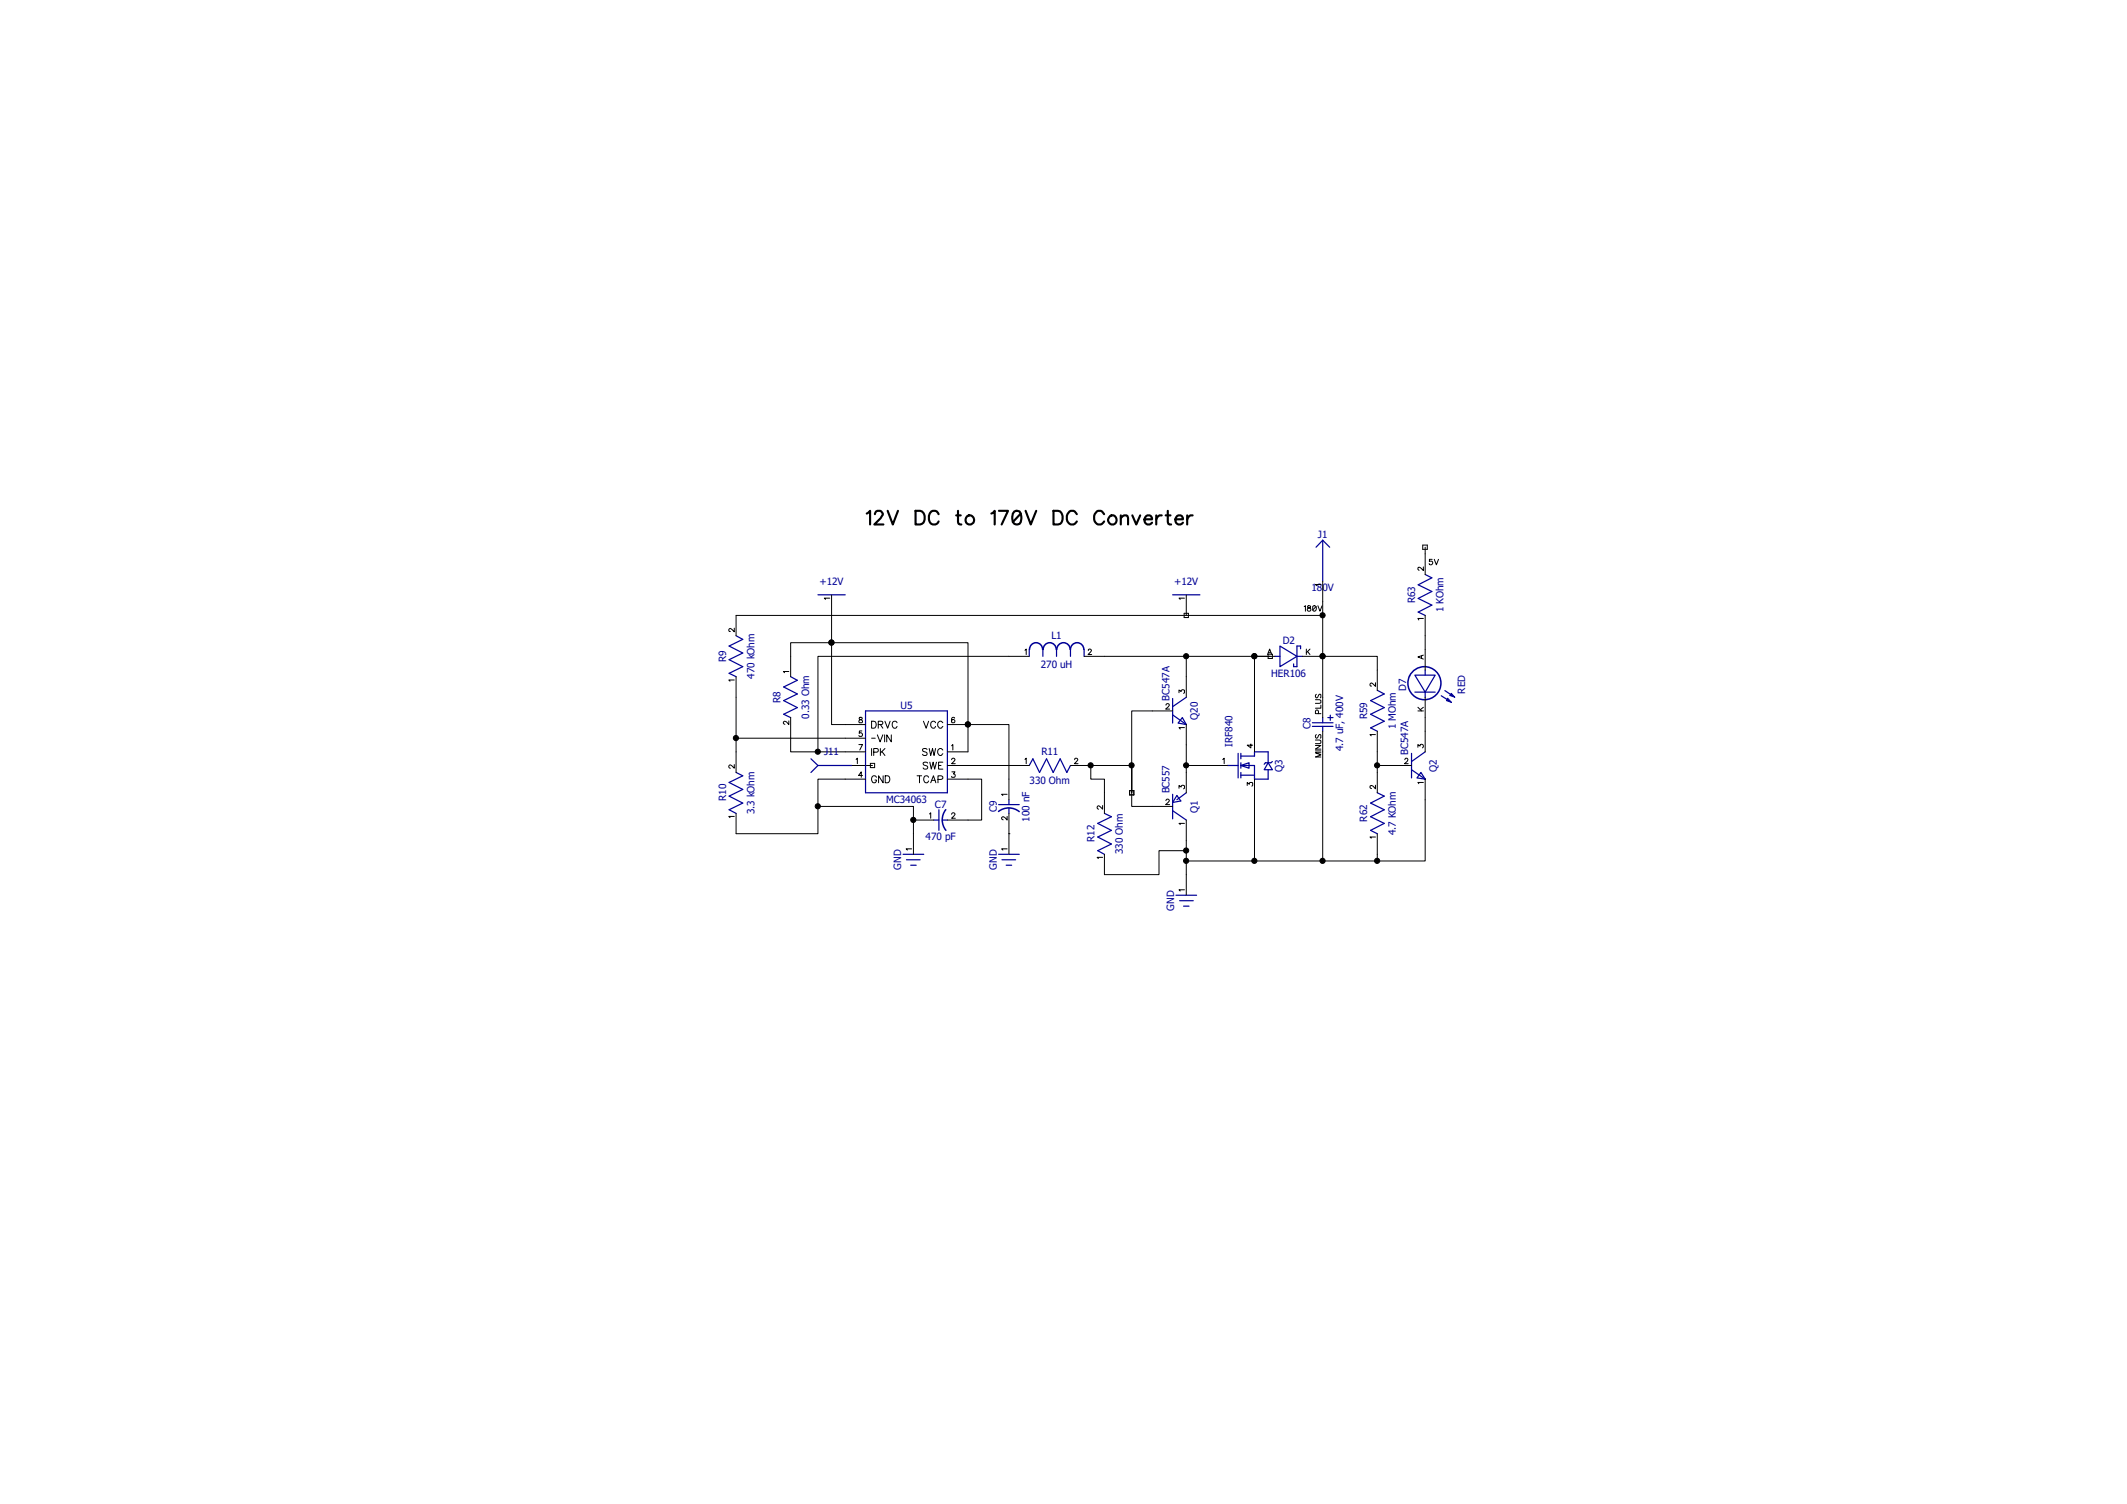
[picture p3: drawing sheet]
<svg xmlns="http://www.w3.org/2000/svg" width="297mm" height="210mm" viewBox="0 0 297 210" stroke-linecap="round" stroke-linejoin="round" font-family="sans-serif">
<path d="M0 0h297v210h-297z" fill-rule="evenodd" fill="#fff" stroke="#fff" stroke-width=".25"/>
<g fill="none" stroke="#000" stroke-width=".3">
<path d="M121 71.7l.5-.4v1.9M122.2 71.8l.1-.4 .2-.1 .6 .1a.39 .39 0 0 1 0 .7l-.1 .2-.9 .9h1.3M124 71.3l.7 1.9 .7-1.9M127.8 71.3h.7a1.02 1.02 0 0 1 .6 1 1.02 1.02 0 0 1-.6 .9h-.7zM131.1 71.8a.69 .69 0 0 0-.8-.5 .69 .69 0 0 0-.6 .8 .83 .83 0 0 0 .2 .9 .83 .83 0 0 0 .9 .2l.3-.4M133.5 72h.7M133.8 71.3v1.6l.1 .3h.3M138.4 71.7l.5-.4v1.9M139.5 71.3h1.3l-.9 1.9M141.6 71.4a.61 .61 0 0 1 .9 .3 1.64 1.64 0 0 1-.1 1.5 .67 .67 0 0 1-1-.3 1.6 1.6 0 0 1 .2-1.5zM142.5 71.7l-1.1 1.2M143.2 71.3l.7 1.9 .8-1.9"/>
<path d="M147.1 71.3h.6a1.06 1.06 0 0 1 .5 1.7l-.5 .2h-.6zM150.4 71.8a.68 .68 0 0 0-.7-.5 .68 .68 0 0 0-.6 .5 .88 .88 0 0 0 0 1.1 .88 .88 0 0 0 1 .3l.3-.4M154.2 71.8a.68 .68 0 0 0-.7-.5 .68 .68 0 0 0-.6 .5 .88 .88 0 0 0 0 1.1 .88 .88 0 0 0 1 .3l.3-.4M156.5 72.3l.5-.3 .4 .1 .1 1.1M156.5 72v1.2M158.1 72l.6 1.2 .5-1.2M159.8 72.5h1.1a.51 .51 0 0 0-.7-.5 .63 .63 0 0 0-.4 .9 .63 .63 0 0 0 1.1 .1M161.5 72v1.2M162.2 72a.64 .64 0 0 0-.7 .5M162.8 72h.6M163.1 71.3v1.6l.1 .3h.3M164.1 72.5h1.1a.51 .51 0 0 0-.7-.5 .63 .63 0 0 0-.3 .9 .63 .63 0 0 0 1 .1"/>
<path d="M165.8 72v1.2M166.5 72a.64 .64 0 0 0-.7 .5"/>
<circle cx="135.4" cy="72.6" r=".64"/>
<circle cx="155.3" cy="72.6" r=".63"/>
</g>
<g fill="none" stroke="#000" stroke-width=".14">
<path d="M198.7 76.1h.6v.6h-.6zM198.8 79.2v.5l-.4-.4-.3-.1-.1 .3 .2 .1M199 76.4v3.8M200 78.1h-.4v.3a.27 .27 0 0 1 .4 0 .27 .27 0 0 1-.1 .4 .27 .27 0 0 1-.3-.1M200.3 78.1l.3 .8 .3-.8M102.5 95h-.7l.1 .1M102.5 87.7v.5l-.5-.4a.21 .21 0 0 0-.2 .2 .21 .21 0 0 0 .2 .2M102.8 88.8v-2.9h81.9v14.3M102.8 94.5v8.6h18.1M110.2 93.8h-.8l.2 .1M110.4 94.5v-4.8h5.7v11.5h4.8M115.9 83.5h-.8l.2 .2"/>
<path d="M116.1 83.1v6.6h19.1v11.5M143.1 90.8l.2-.2v.8M143.7 91.7h-29.5v13.3M151.4 91.7h26.7M152 90.8a.22 .22 0 0 1 .2-.2 .22 .22 0 0 1 .2 .3l-.5 .5h.5M162.8 98.5a.22 .22 0 0 1 .3-.3 .22 .22 0 0 1 .1 .4l-.4 .4h.5M163.7 99.3h-5.7v11.4v-3.8M164.6 96.7v-.3l.3 .2a.26 .26 0 0 1 .4-.2 .26 .26 0 0 1 0 .4M165.4 85.6h.5v.6h-.5zM165.4 83.5h-.8l.2 .2M165.7 83.1v2.8M165.7 91.7v5.7"/>
<path d="M175.2 91.7h.1M175.2 91.7v13.3M177 91.4l.3-.8 .3 .8M177.1 91.4h.6v.5h-.6zM177.1 91.1h.4M181.9 91.7h2.8M182.1 84.7l.2-.1v.7M182.4 90.6v.8M182.6 91l.3 .4M182.6 84.6v.2l.3 .1 .1 .2-.1 .2h-.3l-.1-.2 .2-.2h.2l.1-.2-.1-.1zM182.9 90.6l-.5 .5M183.3 84.7l.1-.1a.35 .35 0 0 1 .4 .4 .35 .35 0 0 1-.4 .3z"/>
<path d="M183.7 97.7h.5l.2 .1v.3l-.7 .1M183.8 84.7l-.5 .5M183.8 96.9l-.1 .2 .1 .4 .2-.2 .2-.4 .2 .1v.5M184 84.6l.3 .7 .3-.7M184.1 99.7v-.5h-.3l-.1 .5h.7M184.4 98.5v.4h-.7M184.4 81.6h-.7l.2 .2M184.7 81.2v4.7M184.7 91.7h.1M184.7 91.7h7.6v4.7M192.1 95.3v.5l-.5-.4a.21 .21 0 0 0-.3 .2 .21 .21 0 0 0 .2 .2M198 99.3h.8"/>
<path d="M198 98.8l.5 .5M198.5 91.6v.3M198.8 91.5l-.8 .2 .8 .3M198.8 86.4h-.8l.1 .2M198.8 98.8l-.5 .3M199 85.9v7.7M199 97.4v7.6M102.5 114h-.7l.1 .2M102.5 106.8v.5l-.5-.5a.23 .23 0 0 0-.2 .2 .23 .23 0 0 0 .2 .3M102.8 103.1v4.8M110.2 100.7v.5l-.4-.4-.2-.1-.2 .1v.2l.2 .1M110.4 100.2v4.8h10.5"/>
<path d="M114.2 112.6v3.8h-11.4v-2.8M119 106.9h2.8M119.5 106l.2-.1v.7M119.9 104h.5l-.3 .7M120 100.2v.2l.4 .3v.2h-.4l-.1-.1 .2-.3 .3-.1-.1-.2zM120.4 102.1h-.4v.3a.27 .27 0 0 1 .4 0 .27 .27 0 0 1-.1 .4 .27 .27 0 0 1-.4-.1M120.4 108.3h-.5l.4-.5v.7M120.9 108.8h-6.7v3.8h13.4v6.7M121.5 106.6h.6v.6h-.6zM121.7 103.1h.5M121.7 104.5v1M121.7 100.7a.51 .51 0 0 1 .7 .5 .51 .51 0 0 1-.7 .5z"/>
<path d="M122 105h.6v-.1v-.3l-.6-.1v1M122.4 108.5h-.1a.44 .44 0 0 0-.6 0 .44 .44 0 0 0 .1 .6l.2 .2h.3l.1-.4h-.2M122.5 102.6l.4 1 .4-1M122.6 101.2l.6-.1v-.3l-.6-.1v1M122.9 104.5v1M122.9 101.2l.4 .5M123.1 104.9l.5 .6M123.3 108.3v1l-.6-1v1M123.5 102.6v1M123.6 100.7l.4 1 .3-1M123.6 104.5l-.7 .7M123.6 108.3h.4a.54 .54 0 0 1 .3 .5 .54 .54 0 0 1-.3 .5h-.4z"/>
<path d="M124.5 102.6v1l-.7-1v1M125.3 100.9a.39 .39 0 0 0-.6-.1 .39 .39 0 0 0-.1 .5 .35 .35 0 0 0 .3 .4 .35 .35 0 0 0 .4-.3M127.3 118.5h-.8l.2 .2M127.6 114.5h.1M127.6 114.5h2.8M128.1 108.3h.6M128.4 108.3v1M128.9 100.7l.4 1 .4-1M129.5 104.6l-.3-.1-.4 .1 .1 .3 .5 .2 .1 .2a.36 .36 0 0 1-.7 0M129.5 106.6l-.2-.2-.4 .2 .1 .2 .5 .2v.2a.36 .36 0 0 1-.6 0M129.7 108.5a.39 .39 0 0 0-.6-.1 .39 .39 0 0 0-.1 .5 .35 .35 0 0 0 .3 .4 .35 .35 0 0 0 .4-.2M129.8 104.5l.2 1 .2-1 .2 1 .2-1"/>
<path d="M129.8 113.7l.2-.2v.8M129.8 106.4l.2 1 .3-1 .2 1 .3-1M130 109.3l.3-1 .4 1M130.1 109h.5M130.6 100.9a.39 .39 0 0 0-.5-.1 .39 .39 0 0 0-.1 .5 .35 .35 0 0 0 .2 .4 .35 .35 0 0 0 .4-.3M131 108.8h.5l.2-.3-.3-.2h-.4v1M131.1 106.9h.3M131.7 106.4h-.6v1h.6M131.7 104.7a.45 .45 0 0 0-.8 .1 .45 .45 0 0 0 .2 .7h.3l.3-.3M131.7 100.9a.45 .45 0 0 0-.8 .1 .45 .45 0 0 0 .2 .6l.3 .1 .3-.3M132.3 108.8h4.8v5.7h-4.8M132.3 106.9h11.4"/>
<path d="M132.3 101.2h2.9M132.9 104.1l.2-.1v.7M132.9 113.7a.22 .22 0 0 1 .2-.2 .22 .22 0 0 1 .2 .3l-.4 .5h.5M132.9 106.1a.22 .22 0 0 1 .2-.2 .22 .22 0 0 1 .2 .3l-.4 .4h.5M132.9 107.8h.4l-.2 .3a.24 .24 0 0 1 .3 .3 .24 .24 0 0 1-.3 .1h-.2v-.1M133.3 100.3l-.2-.1a.56 .56 0 0 0-.1 .7 .24 .24 0 0 0 .3 0 .24 .24 0 0 0-.1-.4 .24 .24 0 0 0-.3 .2M135.2 101.2v3.8h-2.9M135.2 101.2h5.7v10.5M140.6 110.9h-.7l.1 .2M140.6 118.5h-.7l.1 .2M140.6 114v.5l-.3-.4-.3-.1-.1 .2v.1l.2 .2M140.9 116.4h.1"/>
<path d="M140.9 113.6v5.7M143.1 106l.2-.1v.7M149.5 106.9h2.8M150.1 106.1v-.1a.22 .22 0 0 1 .2-.1 .22 .22 0 0 1 .2 .2l-.5 .5h.5M152.3 106.9v1.9h1.9v4.8M152.3 106.9h5.7v5.7h5.7M154 119.7h-.8l.2 .2M154 112.5v.5l-.5-.5a.23 .23 0 0 0-.3 .2 .23 .23 0 0 0 .2 .3M154.2 119.3v2.8h7.6v-3.3h3.9v6.2M157.7 110.4h.6v.6h-.6zM162.8 111.8a.22 .22 0 0 1 .3-.2 .22 .22 0 0 1 .1 .3l-.4 .5h.5M164.6 110.1v-.4l.3 .2a.26 .26 0 0 1 .4-.2 .26 .26 0 0 1 0 .5"/>
<path d="M165.4 115h-.8l.2 .1M165.4 101.6h-.8l.2 .2M165.7 101.2v5.7h5.7M165.7 106.9v3.8M165.7 114.5v4.3M170.7 106l.2-.1v.7M174.2 109.7v-.4l.3 .2a.26 .26 0 0 1 .3-.2 .26 .26 0 0 1 .1 .4l-.1 .1M174.7 103.9v.5l-.5-.3h.7M183.7 104.1h.7l-.7 .5h.7M183.7 104.9h.7M183.7 103.3h.5l.2 .2v.3h-.7M183.8 102.6l-.1 .1 .1 .4 .2-.1 .2-.4 .2 .1v.4"/>
<path d="M184.4 105.1h-.7l.7 .3-.7 .3h.7M184.7 102.1v18.1h-9.5v-11.4M192.1 102.6h-.8l.2 .1M192.1 116.9h-.8l.2 .2M192.1 109.6v.6l-.4-.4-.4-.1v.3l.2 .1M192.3 116.4v3.8h-7.6M192.3 106.9h4.8M192.3 102.1v8.6M196.2 106.1l.1-.2h.2l.1 .1-.1 .3-.4 .3h.5M198 104.4v-.4l.3 .2a.25 .25 0 0 1 .4-.2 .25 .25 0 0 1-.1 .4M198.8 109.3h-.8l.1 .1M199 108.8v11.4h-6.7"/>
<path d="M165.4 124.2h-.8l.2 .2M165.7 120.2h9.5"/>
</g>
<g fill="#000" stroke="#000" stroke-width=".14">
<circle cx="116.1" cy="89.7" r=".36"/>
<circle cx="165.6" cy="91.6" r=".36"/>
<circle cx="175.2" cy="91.6" r=".36"/>
<circle cx="184.7" cy="91.6" r=".36"/>
<circle cx="184.7" cy="85.9" r=".36"/>
<circle cx="102.8" cy="103.1" r=".36"/>
<circle cx="114.2" cy="112.6" r=".36"/>
<circle cx="114.2" cy="105" r=".36"/>
<circle cx="127.5" cy="114.5" r=".36"/>
<circle cx="135.1" cy="101.2" r=".36"/>
<circle cx="152.3" cy="106.9" r=".36"/>
<circle cx="158" cy="106.9" r=".36"/>
<circle cx="165.6" cy="118.8" r=".36"/>
<circle cx="165.6" cy="106.9" r=".36"/>
<circle cx="192.3" cy="106.9" r=".36"/>
<circle cx="165.6" cy="120.2" r=".36"/>
<circle cx="175.2" cy="120.2" r=".36"/>
<circle cx="184.7" cy="120.2" r=".36"/>
<circle cx="192.3" cy="120.2" r=".36"/>
</g>
<g fill="none" stroke="#000096" stroke-width=".21">
<path d="M143.8 90.7a.91 .91 0 0 1 .9-1 .91 .91 0 0 1 .9 1M145.7 90.7a.91 .91 0 0 1 .9-1 .91 .91 0 0 1 .9 1M147.6 90.7a.93 .93 0 0 1 .9-1 .93 .93 0 0 1 .9 1M149.5 90.7a.93 .93 0 0 1 .9-1 .93 .93 0 0 1 .9 1M132.1 113.1a2.33 2.33 0 0 0 0 2.8M139.4 113.3a2.33 2.33 0 0 1 2.9 0"/>
<circle cx="198.9" cy="95.4" r="2.31"/>
</g>
<g fill="none" stroke="#000096" stroke-width=".17">
<path d="M184.7 75.4v5.8M184.7 75.4l1 1M184.7 75.4l-.9 1M102.8 88.8l.9 .5-1.9 .9 1.9 1-1.9 .9 1.9 1-1.9 .9 1 .5M110.4 94.5l.9 .5-1.9 .9 1.9 1-1.9 .9 1.9 1-1.9 .9 1 .5M114.2 83.1h3.8M120.9 99.3h11.4v11.4h-11.4zM143.7 90.7v1M145.6 90.7v1M147.5 90.7v1M149.5 90.7v1M151.4 90.7v1"/>
<path d="M163.7 83.1h3.9M163.7 97.5v3.5M163.7 99.8l2 1.4M165.7 97.4l-2 1.3M178.1 91.7h.6M178.7 90.2l2.4 1.5-2.4 1.4zM181.1 91.7h.8M181.6 90.6v-.4h-.5v2.9h-.5v-.4M185.8 99.9v.7M192.3 96.4l1 .5-1.9 .9 1.9 1-1.9 .9 1.9 1-1.9 .9 .9 .5M197.6 94.3h2.8l-1.4 2.3zM197.6 96.6h2.8"/>
<path d="M199 93.6v.7M199 96.6v.8M199 80.2l.9 .5-1.9 1 1.9 .9-1.9 1 1.9 .9-1.9 1 1 .4M201.3 97.2l.8 .5M201.8 96.4l.7 .5M102.8 107.9l.9 .4-1.9 1 1.9 .9-1.9 1 1.9 .9-1.9 1 1 .5M113.2 106l1 .9M114.2 106.9l-1 1M114.2 106.9h4.8M126.1 119.3h2.9M130.4 114.5h.7M131.1 113.1v2.9"/>
<path d="M131.6 114.5h.7M139.4 112.4h2.9M139.4 119.3h2.9M140.9 111.7v.7M140.9 112.8v.8M143.7 106.9l.5-.9 1 1.9 .9-1.9 1 1.9 .9-1.9 1 1.9 .5-1M154.2 113.6l1 .4-1.9 1 1.9 1-1.9 .9 1.9 1-1.9 .9 .9 .5M163.7 110.9v3.4M163.7 113.2l2 1.3M164.3 111.1l.6 .7-1.2 .3zM165.1 100.2l.6 1-1.2-.2zM165.7 110.7l-1.4 1"/>
<path d="M171.4 106.9h1.5M172.9 105.2v3.4M173.3 106.9l1.1-.4v.8zM173.3 106.9h1.9v1.9h1.9v-1.3M173.3 105.6h1.9v-.6h1.9v1.5M173.3 108.2h1.9M173.3 105.2v.8M173.3 106.5v.8M173.3 107.9v.7M177.1 106.5l.6 1h-1.2zM177.7 106.3l-.2 .2h-.8l-.2 .2M183.3 100.9h2.8"/>
<path d="M183.3 101.4h2.8M184.7 100.2v.7M184.7 101.4v.7M185.4 100.2h.7M192.3 110.7l1 .5-1.9 .9 1.9 1-1.9 .9 1.9 1-1.9 1 .9 .4M197.1 107.5l1.9 1.3M197.1 105.2v3.4M198.4 107.9l.6 .9-1.1-.2zM199 105l-1.9 1.3M126.6 120.1h1.9M127.2 120.8h.7M139.9 120.1h1.9"/>
<path d="M140.5 120.8h.8M164.2 125h2.9M164.7 125.8h1.9M165.3 126.5h.7"/>
</g>
<g fill="#000096" stroke="#000096" stroke-width=".14">
<path d="M202.6 96.8l.6 .6-.8-.3z"/>
<path d="M202.1 97.5l.6 .6-.7-.3z"/>
</g>
<g font-size="1.4" fill="#000096">
<text x="184" y="75.1">J1</text>
<text x="114.4" y="81.7">+12V</text>
<text x="164" y="81.7">+12V</text>
<text x="183.1" y="82.5">180V</text>
<text x="146.8" y="89.3">L1</text>
<text x="179.1" y="89.9">D2</text>
<text x="197.6" y="84.2" transform="rotate(-90 197.6 84.2)">R63</text>
<text x="201.5" y="85.5" transform="rotate(-90 201.5 85.5)">1 KOhm</text>
<text x="101.4" y="92.5" transform="rotate(-90 101.4 92.5)">R9</text>
<text x="105.4" y="94.8" transform="rotate(-90 105.4 94.8)">470 kOhm</text>
<text x="145.3" y="93.2">270 uH</text>
<text x="177.5" y="94.5">HER106</text>
<text x="109" y="98.2" transform="rotate(-90 109 98.2)">R8</text>
<text x="113" y="100.4" transform="rotate(-90 113 100.4)">0.33 Ohm</text>
<text x="125.7" y="99">U5</text>
<text x="163.3" y="97.8" transform="rotate(-90 163.3 97.8)">BC547A</text>
<text x="167.3" y="100.5" transform="rotate(-90 167.3 100.5)">Q20</text>
<text x="183" y="101.8" transform="rotate(-90 183 101.8)">C8</text>
<text x="190.9" y="100.5" transform="rotate(-90 190.9 100.5)">R59</text>
<text x="194.9" y="101.9" transform="rotate(-90 194.9 101.9)">1 MOhm</text>
<text x="196.3" y="96.4" transform="rotate(-90 196.3 96.4)">D7</text>
<text x="204.6" y="96.9" transform="rotate(-90 204.6 96.9)">RED</text>
<text x="115.1" y="105.5">J11</text>
<text x="145.4" y="105.5">R11</text>
<text x="172.1" y="104.3" transform="rotate(-90 172.1 104.3)">IRF840</text>
<text x="179.1" y="107.8" transform="rotate(-90 179.1 107.8)">Q3</text>
<text x="187.6" y="104.9" transform="rotate(-90 187.6 104.9)">4.7 uF, 400V</text>
<text x="196.6" y="105.5" transform="rotate(-90 196.6 105.5)">BC547A</text>
<text x="200.6" y="107.8" transform="rotate(-90 200.6 107.8)">Q2</text>
<text x="101.4" y="111.9" transform="rotate(-90 101.4 111.9)">R10</text>
<text x="105.4" y="113.7" transform="rotate(-90 105.4 113.7)">3.3 kOhm</text>
<text x="123.7" y="112.1">MC34063</text>
<text x="130.6" y="112.8">C7</text>
<text x="139.2" y="113.4" transform="rotate(-90 139.2 113.4)">C9</text>
<text x="143.8" y="109.4">330 Ohm</text>
<text x="163.3" y="110.8" transform="rotate(-90 163.3 110.8)">BC557</text>
<text x="167.3" y="113.5" transform="rotate(-90 167.3 113.5)">Q1</text>
<text x="129.2" y="117.3">470 pF</text>
<text x="143.8" y="114.7" transform="rotate(-90 143.8 114.7)">100 nF</text>
<text x="152.8" y="117.6" transform="rotate(-90 152.8 117.6)">R12</text>
<text x="156.8" y="119.3" transform="rotate(-90 156.8 119.3)">330 Ohm</text>
<text x="190.9" y="114.8" transform="rotate(-90 190.9 114.8)">R62</text>
<text x="194.9" y="116.6" transform="rotate(-90 194.9 116.6)">4.7 KOhm</text>
<text x="125.9" y="121.5" transform="rotate(-90 125.9 121.5)">GND</text>
<text x="139.2" y="121.5" transform="rotate(-90 139.2 121.5)">GND</text>
<text x="164" y="127.2" transform="rotate(-90 164 127.2)">GND</text>
</g>
</svg>
